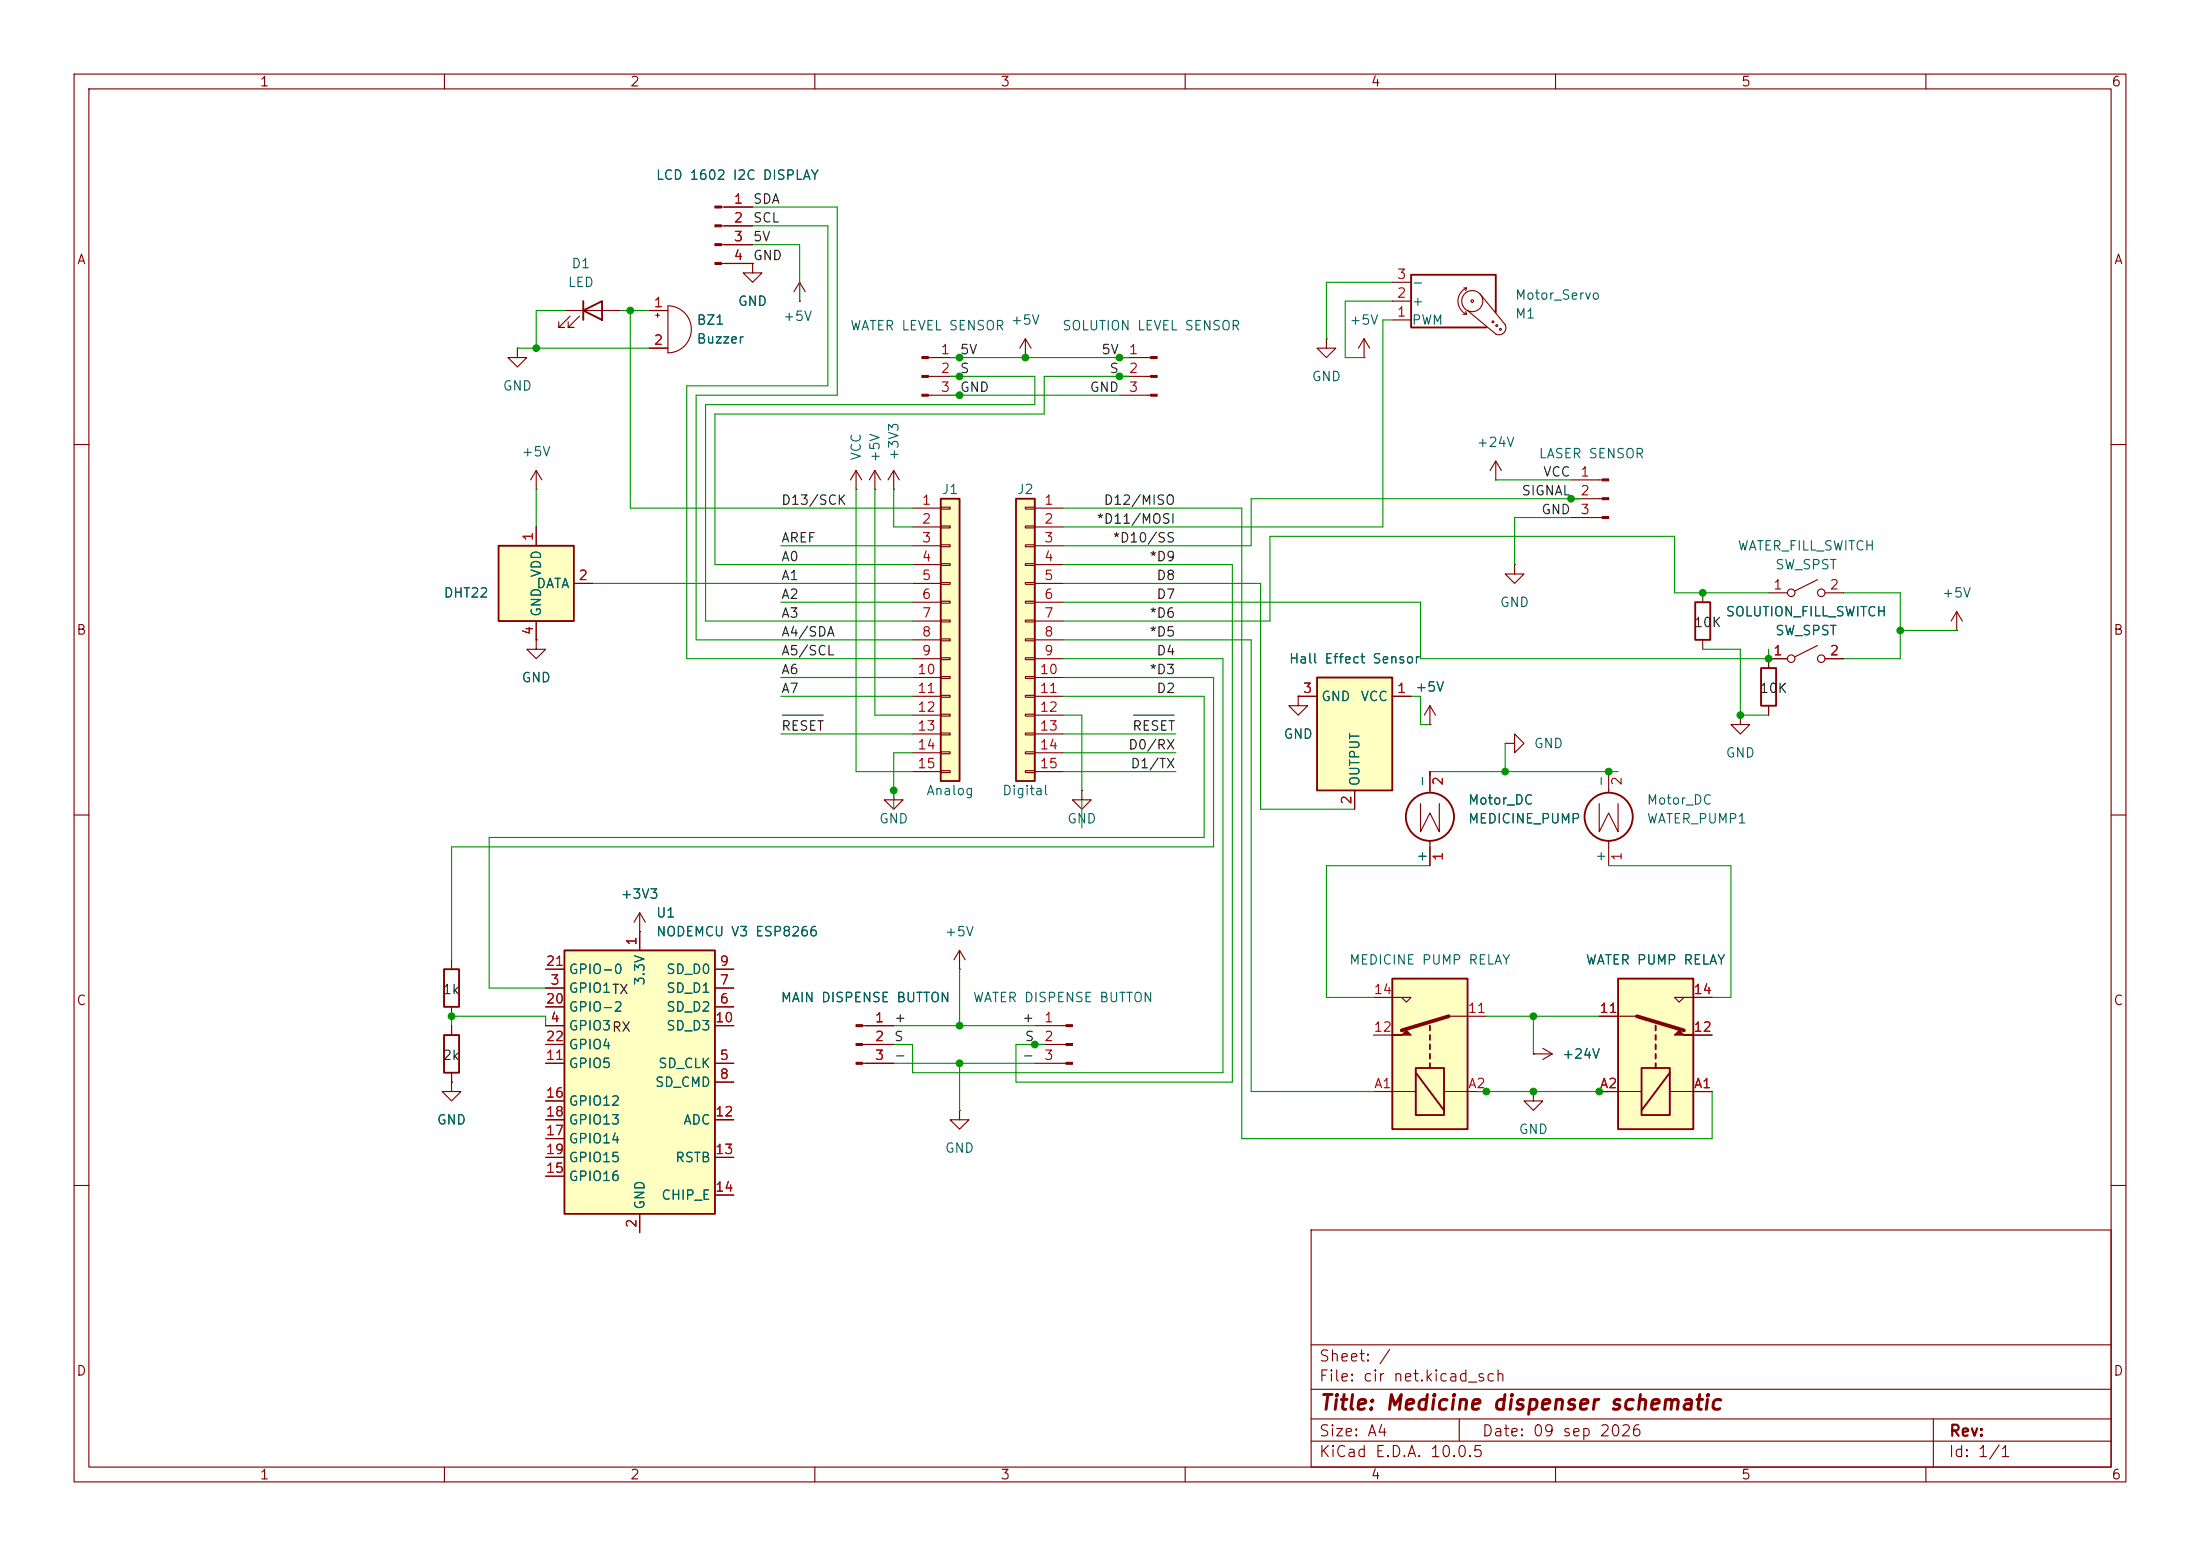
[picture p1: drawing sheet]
<svg xmlns="http://www.w3.org/2000/svg" width="297mm" height="210mm" viewBox="0 0 297 210" stroke-linecap="round" stroke-linejoin="round" font-family="sans-serif">
<g fill="none" stroke="#840000" stroke-width=".15">
<path d="M10 10h277v190h-277zM12 12h273v186h-273zM60 10v2M110 10v2M160 10v2M210 10v2M260 10v2M10 60h2M285 60h2M10 110h2M285 110h2M10 160h2"/>
<path d="M177 166h108v32h-108zM285 160h2M60 198v2M110 198v2M160 198v2M177 194.5h108M177 191.5h108M177 187.5h108M177 181.5h108M197 191.5v3M210 198v2M260 198v2"/>
<path d="M261 191.5v6.5"/>
</g>
<path d="M67.3 73.7h10.2v10.1h-10.2z" fill="#ffffc2"/>
<path d="M67.3 73.7h10.2v10.1h-10.2z" fill="none" stroke="#840000" stroke-width=".25"/>
<path d="M72.4 71.1v2.6M77.5 78.7h2.5M72.4 83.8v2.6" fill="none" stroke="#840000" stroke-width=".15"/>
<path d="M137.2 67.3h2.5v38.1h-2.5z" fill="#ffffc2"/>
<path d="M137.2 67.3h2.5v38.1h-2.5z" fill="none" stroke="#840000" stroke-width=".25"/>
<g fill="none" stroke="#840000" stroke-width=".15">
<path d="M138.4 68.5h1.3v.2h-1.3zM138.4 71h1.3v.2h-1.3zM138.4 73.5h1.3v.3h-1.3zM138.4 76.1h1.3v.2h-1.3zM138.4 78.6h1.3v.3h-1.3zM139.7 68.6h3.8M139.7 71.1h3.8M139.7 73.7h3.8M139.7 76.2h3.8M139.7 78.7h3.8M138.4 81.2h1.3v.2h-1.3zM138.4 83.7h1.3v.2h-1.3z"/>
<path d="M138.4 86.2h1.3v.3h-1.3zM138.4 88.8h1.3v.2h-1.3zM138.4 91.3h1.3v.3h-1.3zM138.4 93.9h1.3v.2h-1.3zM138.4 96.4h1.3v.2h-1.3zM138.4 98.9h1.3v.3h-1.3zM139.7 81.3h3.8M139.7 83.8h3.8M139.7 86.4h3.8M139.7 88.9h3.8M139.7 91.4h3.8M139.7 94h3.8"/>
<path d="M139.7 96.5h3.8M139.7 99.1h3.8M138.4 101.5h1.3v.2h-1.3zM138.4 104h1.3v.3h-1.3zM139.7 101.6h3.8M139.7 104.1h3.8"/>
</g>
<path d="M127 67.3h2.5v38.1h-2.5z" fill="#ffffc2"/>
<path d="M127 67.3h2.5v38.1h-2.5z" fill="none" stroke="#840000" stroke-width=".25"/>
<g fill="none" stroke="#840000" stroke-width=".15">
<path d="M123.2 68.6h3.8M123.2 71.1h3.8M123.2 73.7h3.8M123.2 76.2h3.8M123.2 78.7h3.8M127 68.5h1.3v.2h-1.3zM127 71h1.3v.2h-1.3zM127 73.5h1.3v.3h-1.3zM127 76.1h1.3v.2h-1.3zM127 78.6h1.3v.3h-1.3zM123.2 81.3h3.8M123.2 83.8h3.8"/>
<path d="M123.2 86.4h3.8M123.2 88.9h3.8M123.2 91.4h3.8M123.2 94h3.8M123.2 96.5h3.8M123.2 99.1h3.8M127 81.2h1.3v.2h-1.3zM127 83.7h1.3v.2h-1.3zM127 86.2h1.3v.3h-1.3zM127 88.8h1.3v.2h-1.3zM127 91.3h1.3v.3h-1.3zM127 93.9h1.3v.2h-1.3z"/>
<path d="M127 96.4h1.3v.2h-1.3zM127 98.9h1.3v.3h-1.3zM123.2 101.6h3.8M123.2 104.1h3.8M127 101.5h1.3v.2h-1.3zM127 104h1.3v.3h-1.3z"/>
</g>
<path d="M76.2 128.3h20.3v35.5h-20.3z" fill="#ffffc2"/>
<path d="M78.7 41.9l2.6-1.3v2.6zM78.7 40.6v2.6M59.9 130.8h2.1v5.1h-2.1zM59.9 139.7h2.1v5.1h-2.1zM76.2 128.3h20.3v35.5h-20.3z" fill="none" stroke="#840000" stroke-width=".25"/>
<g fill="none" stroke="#840000" stroke-width=".15">
<path d="M97.4 27.9h4.2M97.4 30.5h4.2M97.4 33h4.2M97.4 35.6h4.2M101.6 35.6v1.2h1.3l-1.3 1.3-1.3-1.3h1.3M101.6 35.6h.1M107.9 38.1l-.7 1.3M107.9 38.1l.8 1.3M107.9 38.1v2.5M69.8 47v1.3h1.3l-1.3 1.2-1.2-1.2h1.2M69.8 47h.1M76.2 41.9h7.6"/>
<path d="M77 42.7l-1.6 1.5h.8h-.8v-.8M78.2 42.7l-1.5 1.5h.8h-.8v-.8M87.6 41.9h2.6M87.6 47h2.6M88.5 42.5h.5M88.8 42.3v.5M90.2 41.3a3.2 3.2 0 0 1 3.1 3.2 3.2 3.2 0 0 1-3.1 3.1zM107.9 40.6h.1M125.3 48.3h4.2M125.3 50.8h4.2M125.3 53.3h4.2M138.4 48.3h.1"/>
<path d="M138.4 45.7l-.7 1.3M138.4 45.7l.8 1.3M138.4 45.7v2.6M151.1 48.3h4.2M151.1 50.8h4.2M151.1 53.3h4.2M72.4 66h.1M72.4 63.5l-.8 1.3M72.4 63.5l.8 1.3M72.4 63.5v2.5M115.6 66h.1M115.6 63.5l-.8 1.3"/>
<path d="M115.6 63.5l.7 1.3M115.6 63.5v2.5M118.1 66h.1M118.1 63.5l-.8 1.3M118.1 63.5l.8 1.3M118.1 63.5v2.5M120.6 66h.1M120.6 63.5l-.7 1.3M120.6 63.5l.8 1.3M120.6 63.5v2.5M72.4 86.4v1.2h1.3l-1.3 1.3-1.3-1.3h1.3M72.4 86.4h.1"/>
<path d="M120.6 106.7v1.3h1.3l-1.3 1.2-1.2-1.2h1.2M120.6 106.7h.1M146 106.7v1.3h1.3l-1.3 1.2-1.2-1.2h1.2M146 106.7h.1M61 129.5v1.3M61 135.9v1.3M61 138.4v1.3M73.7 133.4h2.5M73.7 138.4h2.5M73.7 135.9h2.5M73.7 130.8h2.5M86.4 125.7h.1"/>
<path d="M86.4 123.2v5.1M86.4 123.2l-.8 1.3M86.4 123.2l.7 1.3M96.5 133.4h2.6M96.5 138.4h2.6M96.5 135.9h2.6M96.5 130.8h2.6M116.4 138.4h4.2M129.5 130.8h.1M129.5 128.3l-.7 1.2M129.5 128.3l.8 1.2M129.5 128.3v2.5"/>
<path d="M139.7 138.4h4.2M61 146.1v1.2h1.2l-1.2 1.3-1.3-1.3h1.3M61 146.1h.1M61 144.8v1.3M73.7 143.5h2.5M73.7 151.1h2.5M73.7 156.2h2.5M73.7 158.8h2.5M73.7 148.6h2.5M73.7 153.7h2.5M73.7 141h2.5M96.5 143.5h2.6"/>
<path d="M96.5 146.1h2.6M96.5 151.1h2.6M96.5 156.2h2.6M116.4 143.5h4.2M116.4 141h4.2M129.5 149.9v1.2h1.3l-1.3 1.3-1.2-1.3h1.2M129.5 149.9h.1M139.7 143.5h4.2M139.7 141h4.2M86.4 163.8v2.6M96.5 161.3h2.6"/>
</g>
<g fill="#840000" stroke="#840000" stroke-width=".15">
<path d="M143.9 138.3h.9v.3h-.9z"/>
<path d="M143.9 140.8h.9v.3h-.9z"/>
<path d="M143.9 143.4h.9v.2h-.9z"/>
<path d="M96.5 27.8h.9v.3h-.9z"/>
<path d="M96.5 30.4h.9v.2h-.9z"/>
<path d="M96.5 32.9h.9v.2h-.9z"/>
<path d="M96.5 35.4h.9v.3h-.9z"/>
<path d="M124.5 48.1h.8v.3h-.8z"/>
<path d="M124.5 50.7h.8v.2h-.8z"/>
<path d="M124.5 53.2h.8v.3h-.8z"/>
<path d="M155.3 48.1h.9v.3h-.9z"/>
<path d="M155.3 50.7h.9v.2h-.9z"/>
<path d="M155.3 53.2h.9v.3h-.9z"/>
<path d="M115.6 138.3h.8v.3h-.8z"/>
<path d="M115.6 140.8h.8v.3h-.8z"/>
<path d="M115.6 143.4h.8v.2h-.8z"/>
</g>
<path d="M177.8 91.4h10.2v15.3h-10.2z" fill="#ffffc2"/>
<g fill="none" stroke="#840000" stroke-width=".25">
<path d="M177.8 91.4h10.2v15.3h-10.2z"/>
<circle cx="217.2" cy="110.2" r="3.3"/>
</g>
<g fill="none" stroke="#840000" stroke-width=".15">
<path d="M179.1 45.7v1.3h1.2l-1.2 1.3-1.3-1.3h1.3M179.1 45.7h.1M184.1 48.3h.1M184.1 45.7l-.7 1.3M184.1 45.7l.8 1.3M184.1 45.7v2.6M175.3 94v1.3h1.2l-1.2 1.2-1.3-1.2h1.3M175.3 94h.1M175.3 94h2.5M188 94h2.5M193 97.8h.1M193 95.3l-.7 1.2"/>
<path d="M193 95.3l.8 1.2M193 95.3v2.5M234.9 96.5v1.3h1.3l-1.3 1.3-1.2-1.3h1.2M234.9 96.5h.1M182.9 106.7v2.5M215.9 108.5v3.8l1.3-2.6 1.2 2.6v-3.8M217.2 104.1v2.9M217.2 113.5v3.3"/>
</g>
<path d="M188 132.1h10.1v20.3h-10.1z" fill="#ffffc2"/>
<path d="M185.4 134.6h5.1l-.6 .7-.7-.7M185.4 139.7h2.6M195.6 137.2h5.1M185.4 147.3h5.7M194.9 147.3h5.8M207 147.3v1.3h1.3l-1.3 1.3-1.3-1.3h1.3M207 147.3h.1" fill="none" stroke="#840000" stroke-width=".15"/>
<path d="M188 132.1h10.1v20.3h-10.1zM193 138.4v.7M193 139.7v.6M191.1 144.1h3.8v6.4h-3.8zM191.1 144.8l3.8 5.1M193 141v.6M193 142.2v.7M193 143.5v.6" fill="none" stroke="#840000" stroke-width=".25"/>
<path d="M188 139.7h1.2l.7-.6 .6 .6z" fill="#840000" stroke="#840000" stroke-width=".15"/>
<path d="M195.6 137.2l-6.4 1.9" fill="none" stroke="#840000" stroke-width=".51"/>
<path d="M218.4 132.1h10.2v20.3h-10.2z" fill="#ffffc2"/>
<g fill="none" stroke="#840000" stroke-width=".15">
<path d="M97.8 27.9h3.8M97.8 30.5h3.8M97.8 33h3.8M97.8 35.6h3.8M101.6 35.6h.1M188 38.1h2.5M197.6 38.9h.4M198 38.9a1.94 1.94 0 0 0-1.2 1.7 1.94 1.94 0 0 0 1.2 1.8M198 38.9l-.1 .3M199.8 39.6l3.4 4.2a.94 .94 0 0 1-.2 1.1 .94 .94 0 0 1-1.1 .2l-3.8-3.2M87.6 41.9h2.6M87.6 47h2.6"/>
<path d="M188 43.2h2.5M188 40.6h2.5M197.5 42.4h.5M197.9 42l.1 .4M72.4 71.1v2.6M77.5 78.7h2.5M201.9 64.8h.1M201.9 62.2l-.7 1.3M201.9 62.2l.8 1.3M201.9 62.2v2.6M204.5 76.2v1.3h1.2l-1.2 1.2-1.3-1.2h1.3M204.5 76.2h.1"/>
<path d="M212.1 64.8h4.2M212.1 67.3h4.2M212.1 69.9h4.2M245.4 78.2l-3.1 1.6M72.4 86.4h.1M72.4 83.8v2.6M175.3 94h.1M175.3 94h2.5M188 94h2.5M193 97.8h.1M229.9 80v1.3M229.9 86.4v1.2"/>
<path d="M238.8 95.3v1.2M238.8 80h2.5M241.3 88.9h-2.5v1.3M245.4 87.1l-3.1 1.5M246.4 88.9h2.5M246.4 80h2.5M264.2 85.1h.1M264.2 82.6l-.8 1.2M264.2 82.6l.7 1.2M264.2 82.6v2.5M182.9 106.7v2.5M191.8 108.5v3.8l1.2-2.6 1.3 2.6v-3.8"/>
<path d="M193 104.1v2.9M193 113.5v3.3M203.2 100.3h1.3v-1.2l1.2 1.2-1.2 1.3v-1.3M203.2 100.3h.1M61 138.4v1.3M73.7 138.4h2.5M73.7 133.4h2.5M73.7 135.9h2.5M73.7 130.8h2.5M86.4 125.7h.1M86.4 125.7v2.6M96.5 138.4h2.6"/>
<path d="M96.5 133.4h2.6M96.5 135.9h2.6M96.5 130.8h2.6M116.8 138.4h3.8M215.9 137.2h5.1M227.3 134.6l-.6 .7-.6-.7h5M228.6 139.7h2.5M61 146.1h.1M61 144.8v1.3M73.7 141h2.5M73.7 143.5h2.5M73.7 151.1h2.5"/>
<path d="M73.7 156.2h2.5M73.7 158.8h2.5M73.7 148.6h2.5M73.7 153.7h2.5M96.5 143.5h2.6M96.5 146.1h2.6M96.5 151.1h2.6M96.5 156.2h2.6M116.8 141h3.8M116.8 143.5h3.8M207 142.2h.1M207 142.2h2.5"/>
<path d="M208.3 141.5l1.2 .7M209.5 142.2l-1.2 .8M215.9 147.3h5.7M225.4 147.3h5.7M86.4 163.8v2.6M96.5 161.3h2.6"/>
<circle cx="198.8" cy="40.6" r=".18"/>
<circle cx="198.8" cy="40.6" r="1.42"/>
<circle cx="201.5" cy="43.4" r=".13"/>
<circle cx="202.1" cy="43.9" r=".13"/>
<circle cx="202.6" cy="44.5" r=".13"/>
<circle cx="241.8" cy="80" r=".51"/>
<circle cx="241.8" cy="88.9" r=".51"/>
<circle cx="245.9" cy="88.9" r=".51"/>
<circle cx="245.9" cy="80" r=".51"/>
</g>
<g fill="none" stroke="#840000" stroke-width=".25">
<path d="M201.9 42.2v-5.1h-11.4v7.1h10.2M228.9 81.3h2v5.1h-2zM237.7 90.2h2.1v5.1h-2.1zM218.4 132.1h10.2v20.3h-10.2zM223.5 138.4v.7M223.5 139.7v.6M221.6 144.1h3.8v6.4h-3.8zM223.5 141v.6M223.5 142.2v.7M223.5 143.5v.6M225.4 144.8l-3.8 5.1"/>
<circle cx="193" cy="110.2" r="3.3"/>
</g>
<g fill="#840000" stroke="#840000" stroke-width=".15">
<path d="M226.1 139.7l.6-.6 .6 .6h1.3z"/>
<path d="M216.3 64.6h.9v.3h-.9z"/>
<path d="M216.3 67.2h.9v.2h-.9z"/>
<path d="M216.3 69.7h.9v.3h-.9z"/>
</g>
<path d="M221 137.2l6.3 1.9" fill="none" stroke="#840000" stroke-width=".51"/>
<path d="M105.6 96.5h5.5M153 96.5h5.5" fill="none" stroke="#0f0f0f" stroke-width=".15"/>
<g fill="none" stroke="#009600" stroke-width=".15">
<path d="M101.6 30.5h10.2v21.6h-19.1v36.8h30.5M101.6 27.9h11.4v25.4h-19v33.1h29.2M101.6 33h6.3v7.6M188 38.1h-8.9v7.6M69.8 47h17.8M76.2 41.9h-3.8v5.1M83.8 41.9h3.8M85.1 41.9v26.7h38.1M128.3 50.8h11.4v3.8h-44.5v29.2h28M128.3 48.3h24.1M128.3 53.3h22.8M152.4 50.8h-11.4v5.1h-44.5v20.3h26.7"/>
<path d="M188 43.2h-1.3v27.9h-43.2M188 40.6h-6.4v7.7h2.5M72.4 66v5.1M80 78.7h43.2M105.4 73.7h17.8M115.6 66v38.1h7.6M118.1 66v30.5h5.1M120.6 66v5.1h2.6M143.5 76.2h22.9v69.9h-29.2v-5.1h3.8M143.5 78.7h26.7v30.5h12.7M143.5 68.6h24.1v85.1h63.5v-6.4M201.9 64.8h10.2"/>
<path d="M212.1 69.9h-7.6v6.3M213.4 67.3h-44.5v6.4h-25.4M105.4 91.4h17.8M105.4 99.1h17.8M105.4 94h17.8M105.4 81.3h17.8M143.5 88.9h21.6v55.9h-41.9v-3.8h-2.6M143.5 94h19.1v19h-96.6v20.4h7.7M143.5 91.4h20.3v22.9h-102.8v15.2M143.5 81.3h48.3v7.6h47v-1.3M143.5 86.4h25.4v60.9h16.5M143.5 96.5h2.5v10.2"/>
<path d="M143.5 99.1h15.2M190.5 94h1.3v3.8h1.2M229.9 87.6h5v8.9h3.9M238.8 80h-12.7v-7.6h-54.7v11.4h-27.9M248.9 80h7.6v8.9h-7.6M256.5 85.1h7.7M123.2 101.6h-2.6v7.6M143.5 104.1h15.2M143.5 101.6h15.2M146 108v3.8M193 104.1h25.4M193 116.8h-13.9v17.8h6.3"/>
<path d="M203.2 100.3v3.8M217.2 116.8h16.5v17.8h-2.6M61 138.4v-1.2h12.7v1.2M120.6 138.4h19.1M129.5 130.8v7.6M200.7 137.2h15.2M207 137.2v5M120.6 143.5h19.1M129.5 143.5v6.4M199.4 147.3h17.8"/>
</g>
<g fill="#009600" stroke="#009600" stroke-width=".14">
<circle cx="120.6" cy="106.7" r=".46"/>
<circle cx="85.1" cy="41.9" r=".46"/>
<circle cx="139.7" cy="141" r=".46"/>
<circle cx="129.5" cy="143.5" r=".46"/>
<circle cx="129.5" cy="138.4" r=".46"/>
<circle cx="61" cy="137.2" r=".46"/>
<circle cx="72.4" cy="47" r=".46"/>
<circle cx="151.1" cy="50.8" r=".46"/>
<circle cx="129.5" cy="53.3" r=".46"/>
<circle cx="151.1" cy="48.3" r=".46"/>
<circle cx="129.5" cy="48.3" r=".46"/>
<circle cx="129.5" cy="50.8" r=".46"/>
<circle cx="138.4" cy="48.3" r=".46"/>
<circle cx="234.9" cy="96.5" r=".46"/>
<circle cx="200.7" cy="147.3" r=".46"/>
<circle cx="207" cy="147.3" r=".46"/>
<circle cx="207" cy="137.2" r=".46"/>
<circle cx="215.9" cy="147.3" r=".46"/>
<circle cx="203.2" cy="104.1" r=".46"/>
<circle cx="217.2" cy="104.1" r=".46"/>
<circle cx="229.9" cy="80" r=".46"/>
<circle cx="256.5" cy="85.1" r=".46"/>
<circle cx="212.1" cy="67.3" r=".46"/>
<circle cx="238.8" cy="88.9" r=".46"/>
</g>
<text font-size="2" fill="#840000" x="178" y="190.8">Title: Medicine dispenser schematic</text>
<g font-size="1.5" fill="#840000">
<text x="178" y="184.1">Sheet: /</text>
<text x="178" y="186.8">File: cir net.kicad_sch</text>
<text x="178" y="197">KiCad E.D.A. 10.0.5</text>
<text x="178" y="194.2">Size: A4</text>
<text x="200" y="194.2">Date: 09 sep 2026</text>
<text x="263" y="197">Id: 1/1</text>
<text x="263" y="194.2">Rev:</text>
</g>
<g font-size="1.3" fill="#840000">
<text x="35" y="12">1</text>
<text x="85" y="12">2</text>
<text x="135" y="12">3</text>
<text x="185" y="12">4</text>
<text x="235" y="12">5</text>
<text x="285" y="12">6</text>
<text x="10.3" y="36">A</text>
<text x="285.3" y="36">A</text>
<text x="10.2" y="86">B</text>
<text x="285.2" y="86">B</text>
<text x="10.2" y="136">C</text>
<text x="285.2" y="136">C</text>
<text x="10.2" y="186">D</text>
<text x="285.2" y="186">D</text>
<text x="35" y="200">1</text>
<text x="85" y="200">2</text>
<text x="135" y="200">3</text>
<text x="185" y="200">4</text>
<text x="235" y="200">5</text>
<text x="285" y="200">6</text>
</g>
<g font-size="1.3" fill="#006464">
<text x="88.5" y="24.6">LCD 1602 I2C DISPLAY</text>
<text x="76.6" y="39.1">LED</text>
<text x="77.1" y="36.5">D1</text>
<text x="99.5" y="41.6">GND</text>
<text x="190.5" y="41.6">+</text>
<text x="190.5" y="39.1">-</text>
<text x="204.5" y="40.8">Motor_Servo</text>
<text x="94" y="44.1">BZ1</text>
<text x="94" y="46.7">Buzzer</text>
<text x="105.6" y="43.6">+5V</text>
<text x="114.7" y="44.9">WATER LEVEL SENSOR</text>
<text x="136.4" y="44.1">+5V</text>
<text x="143.3" y="44.9">SOLUTION LEVEL SENSOR</text>
<text x="182.1" y="44.1">+5V</text>
<text x="190.5" y="44.1">PWM</text>
<text x="204.5" y="43.3">M1</text>
<text x="67.8" y="53">GND</text>
<text x="177" y="51.8">GND</text>
<text x="70.3" y="61.9">+5V</text>
<text x="116.5" y="62.2" transform="rotate(-90 116.5 62.2)">VCC</text>
<text x="119.1" y="62.5" transform="rotate(-90 119.1 62.5)">+5V</text>
<text x="121.6" y="62.2" transform="rotate(-90 121.6 62.2)">+3V3</text>
<text x="199.3" y="60.7">+24V</text>
<text x="207.7" y="62.2">LASER SENSOR</text>
<text x="127.1" y="67">J1</text>
<text x="137.2" y="67">J2</text>
<text x="234.5" y="74.6">WATER_FILL_SWITCH</text>
<text x="239.6" y="77.2">SW_SPST</text>
<text x="59.8" y="81">DHT22</text>
<text x="72.3" y="79.7">DATA</text>
<text x="73.4" y="83.3" transform="rotate(-90 73.4 83.3)">GND</text>
<text x="73.4" y="78" transform="rotate(-90 73.4 78)">VDD</text>
<text x="202.4" y="82.2">GND</text>
<text x="232.9" y="83.5">SOLUTION_FILL_SWITCH</text>
<text x="262.1" y="81">+5V</text>
<text x="173.9" y="89.9">Hall Effect Sensor</text>
<text x="239.6" y="86.1">SW_SPST</text>
<text x="70.3" y="92.4">GND</text>
<text x="178.3" y="94.9">GND</text>
<text x="183.6" y="94.9">VCC</text>
<text x="191" y="93.7">+5V</text>
<text x="173.2" y="100">GND</text>
<text x="207" y="101.3">GND</text>
<text x="125" y="107.6">Analog</text>
<text x="135.2" y="107.6">Digital</text>
<text x="183.8" y="106.2" transform="rotate(-90 183.8 106.2)">OUTPUT</text>
<text x="192.9" y="106.3" transform="rotate(-90 192.9 106.3)">-</text>
<text x="217" y="106.3" transform="rotate(-90 217 106.3)">-</text>
<text x="232.9" y="102.6">GND</text>
<text x="118.6" y="111.5">GND</text>
<text x="144" y="111.5">GND</text>
<text x="198.1" y="111.5">MEDICINE_PUMP</text>
<text x="198.1" y="108.9">Motor_DC</text>
<text x="222.2" y="111.5">WATER_PUMP1</text>
<text x="222.2" y="108.9">Motor_DC</text>
<text x="192.9" y="116.5" transform="rotate(-90 192.9 116.5)">+</text>
<text x="217" y="116.5" transform="rotate(-90 217 116.5)">+</text>
<text x="83.7" y="121.6">+3V3</text>
<text x="88.5" y="124.2">U1</text>
<text x="76.7" y="131.8">GPIO-0</text>
<text x="88.5" y="126.7">NODEMCU V3 ESP8266</text>
<text x="89.9" y="131.8">SD_D0</text>
<text x="127.5" y="126.7">+5V</text>
<text x="182.1" y="130.5">MEDICINE PUMP RELAY</text>
<text x="214" y="130.5">WATER PUMP RELAY</text>
<text x="76.7" y="134.3">GPIO1TX</text>
<text x="76.7" y="136.9">GPIO-2</text>
<text x="76.7" y="134.3">GPIO1</text>
<text x="87.3" y="133.1" transform="rotate(-90 87.3 133.1)">3.3V</text>
<text x="89.9" y="136.9">SD_D2</text>
<text x="89.9" y="134.3">SD_D1</text>
<text x="105.3" y="135.6">MAIN DISPENSE BUTTON</text>
<text x="131.3" y="135.6">WATER DISPENSE BUTTON</text>
<text x="76.7" y="139.4">GPIO3RX</text>
<text x="76.7" y="141.9">GPIO4</text>
<text x="76.7" y="139.4">GPIO3</text>
<text x="89.9" y="139.4">SD_D3</text>
<text x="210.8" y="143.2">+24V</text>
<text x="76.7" y="144.5">GPIO5</text>
<text x="76.7" y="149.6">GPIO12</text>
<text x="88.3" y="147">SD_CMD</text>
<text x="88.8" y="144.5">SD_CLK</text>
<text x="58.9" y="152.1">GND</text>
<text x="76.7" y="154.6">GPIO14</text>
<text x="76.7" y="152.1">GPIO13</text>
<text x="92.2" y="152.1">ADC</text>
<text x="127.5" y="155.9">GND</text>
<text x="204.9" y="153.4">GND</text>
<text x="76.7" y="159.7">GPIO16</text>
<text x="76.7" y="157.2">GPIO15</text>
<text x="91.1" y="157.2">RSTB</text>
<text x="87.3" y="163.3" transform="rotate(-90 87.3 163.3)">GND</text>
<text x="89.2" y="162.3">CHIP_E</text>
</g>
<g font-size="1.3" fill="#a90000">
<text x="99" y="27.8">1</text>
<text x="99" y="30.3">2</text>
<text x="99" y="32.9">3</text>
<text x="99" y="35.4">4</text>
<text x="88.2" y="41.8">1</text>
<text x="188.5" y="40.5">2</text>
<text x="188.5" y="38">3</text>
<text x="88.2" y="46.9">2</text>
<text x="188.5" y="43">1</text>
<text x="126.9" y="48.1">1</text>
<text x="126.9" y="50.7">2</text>
<text x="126.9" y="53.2">3</text>
<text x="152.3" y="48.1">1</text>
<text x="152.3" y="50.7">2</text>
<text x="152.3" y="53.2">3</text>
<text x="213.3" y="64.6">1</text>
<text x="124.4" y="68.4">1</text>
<text x="124.4" y="71">2</text>
<text x="140.9" y="68.4">1</text>
<text x="140.9" y="71">2</text>
<text x="213.3" y="67.2">2</text>
<text x="213.3" y="69.7">3</text>
<text x="72.3" y="73.1" transform="rotate(-90 72.3 73.1)">1</text>
<text x="124.4" y="73.5">3</text>
<text x="124.4" y="76.1">4</text>
<text x="140.9" y="73.5">3</text>
<text x="140.9" y="76.1">4</text>
<text x="78" y="78.6">2</text>
<text x="124.4" y="78.6">5</text>
<text x="124.4" y="81.1">6</text>
<text x="124.4" y="83.7">7</text>
<text x="140.9" y="78.6">5</text>
<text x="140.9" y="81.1">6</text>
<text x="140.9" y="83.7">7</text>
<text x="239.3" y="79.9">1</text>
<text x="246.9" y="79.9">2</text>
<text x="72.3" y="85.8" transform="rotate(-90 72.3 85.8)">4</text>
<text x="124.4" y="86.2">8</text>
<text x="124.4" y="88.8">9</text>
<text x="140.9" y="86.2">8</text>
<text x="140.9" y="88.8">9</text>
<text x="239.3" y="88.8">1</text>
<text x="246.9" y="88.8">2</text>
<text x="123.8" y="91.3">10</text>
<text x="123.8" y="93.8">11</text>
<text x="140.3" y="91.3">10</text>
<text x="140.3" y="93.8">11</text>
<text x="175.8" y="93.8">3</text>
<text x="188.5" y="93.8">1</text>
<text x="123.8" y="96.4">12</text>
<text x="123.8" y="98.9">13</text>
<text x="123.8" y="101.5">14</text>
<text x="140.3" y="96.4">12</text>
<text x="140.3" y="98.9">13</text>
<text x="140.3" y="101.5">14</text>
<text x="123.8" y="104">15</text>
<text x="140.3" y="104">15</text>
<text x="195.1" y="106.1" transform="rotate(-90 195.1 106.1)">2</text>
<text x="219.2" y="106.1" transform="rotate(-90 219.2 106.1)">2</text>
<text x="182.7" y="108.7" transform="rotate(-90 182.7 108.7)">2</text>
<text x="195.1" y="116.3" transform="rotate(-90 195.1 116.3)">1</text>
<text x="219.2" y="116.3" transform="rotate(-90 219.2 116.3)">1</text>
<text x="73.6" y="130.7">21</text>
<text x="86.2" y="127.7" transform="rotate(-90 86.2 127.7)">1</text>
<text x="97.1" y="130.7">9</text>
<text x="73.6" y="135.8">20</text>
<text x="74.2" y="133.2">3</text>
<text x="97.1" y="135.8">6</text>
<text x="97.1" y="133.2">7</text>
<text x="185.4" y="134.5">14</text>
<text x="198.1" y="137">11</text>
<text x="215.8" y="137">11</text>
<text x="228.5" y="134.5">14</text>
<text x="73.6" y="143.4">11</text>
<text x="73.6" y="140.8">22</text>
<text x="74.2" y="138.3">4</text>
<text x="96.5" y="138.3">10</text>
<text x="97.1" y="143.4">5</text>
<text x="118" y="138.3">1</text>
<text x="118" y="140.8">2</text>
<text x="118" y="143.4">3</text>
<text x="140.9" y="138.3">1</text>
<text x="140.9" y="140.8">2</text>
<text x="140.9" y="143.4">3</text>
<text x="185.4" y="139.6">12</text>
<text x="228.5" y="139.6">12</text>
<text x="73.6" y="148.5">16</text>
<text x="97.1" y="145.9">8</text>
<text x="185.4" y="147.2">A1</text>
<text x="198.1" y="147.2">A2</text>
<text x="215.9" y="147.2">A2</text>
<text x="228.6" y="147.2">A1</text>
<text x="73.6" y="153.5">17</text>
<text x="73.6" y="151">18</text>
<text x="96.5" y="151">12</text>
<text x="73.6" y="158.6">15</text>
<text x="73.6" y="156.1">19</text>
<text x="96.5" y="156.1">13</text>
<text x="96.5" y="161.2">14</text>
<text x="86.2" y="165.8" transform="rotate(-90 86.2 165.8)">2</text>
</g>
<g font-size="1.3" fill="#0f0f0f">
<text x="101.6" y="27.8">SDA</text>
<text x="101.6" y="32.9">5V</text>
<text x="101.6" y="35.4">GND</text>
<text x="101.6" y="30.4">SCL</text>
<text x="129.5" y="50.7">S</text>
<text x="129.5" y="53.2">GND</text>
<text x="129.5" y="48.1">5V</text>
<text x="147" y="53.2">GND</text>
<text x="148.6" y="48.1">5V</text>
<text x="149.7" y="50.7">S</text>
<text x="208.2" y="64.6">VCC</text>
<text x="105.4" y="68.5">D13/SCK</text>
<text x="147.9" y="71">*D11/MOSI</text>
<text x="148.9" y="68.5">D12/MISO</text>
<text x="205.3" y="67.2">SIGNAL</text>
<text x="208" y="69.7">GND</text>
<text x="105.4" y="76.1">A0</text>
<text x="105.4" y="73.5">AREF</text>
<text x="150.1" y="73.5">*D10/SS</text>
<text x="155.1" y="76.1">*D9</text>
<text x="105.4" y="78.6">A1</text>
<text x="105.4" y="81.2">A2</text>
<text x="105.4" y="83.7">A3</text>
<text x="155.1" y="83.7">*D6</text>
<text x="156" y="81.2">D7</text>
<text x="156" y="78.6">D8</text>
<text x="105.4" y="88.8">A5/SCL</text>
<text x="105.4" y="86.2">A4/SDA</text>
<text x="155.1" y="86.2">*D5</text>
<text x="156" y="88.8">D4</text>
<text x="228.6" y="85">10K</text>
<text x="105.4" y="93.9">A7</text>
<text x="105.4" y="91.3">A6</text>
<text x="155.1" y="91.3">*D3</text>
<text x="156" y="93.9">D2</text>
<text x="237.5" y="93.9">10K</text>
<text x="105.4" y="98.9">RESET</text>
<text x="152.2" y="101.5">D0/RX</text>
<text x="152.8" y="98.9">RESET</text>
<text x="152.5" y="104">D1/TX</text>
<text x="59.7" y="134.5">1k</text>
<text x="59.7" y="143.4">2k</text>
<text x="120.6" y="143.4">-</text>
<text x="120.6" y="140.8">S</text>
<text x="120.6" y="138.3">+</text>
<text x="137.9" y="143.4">-</text>
<text x="137.9" y="138.3">+</text>
<text x="138.3" y="140.8">S</text>
</g>
</svg>
